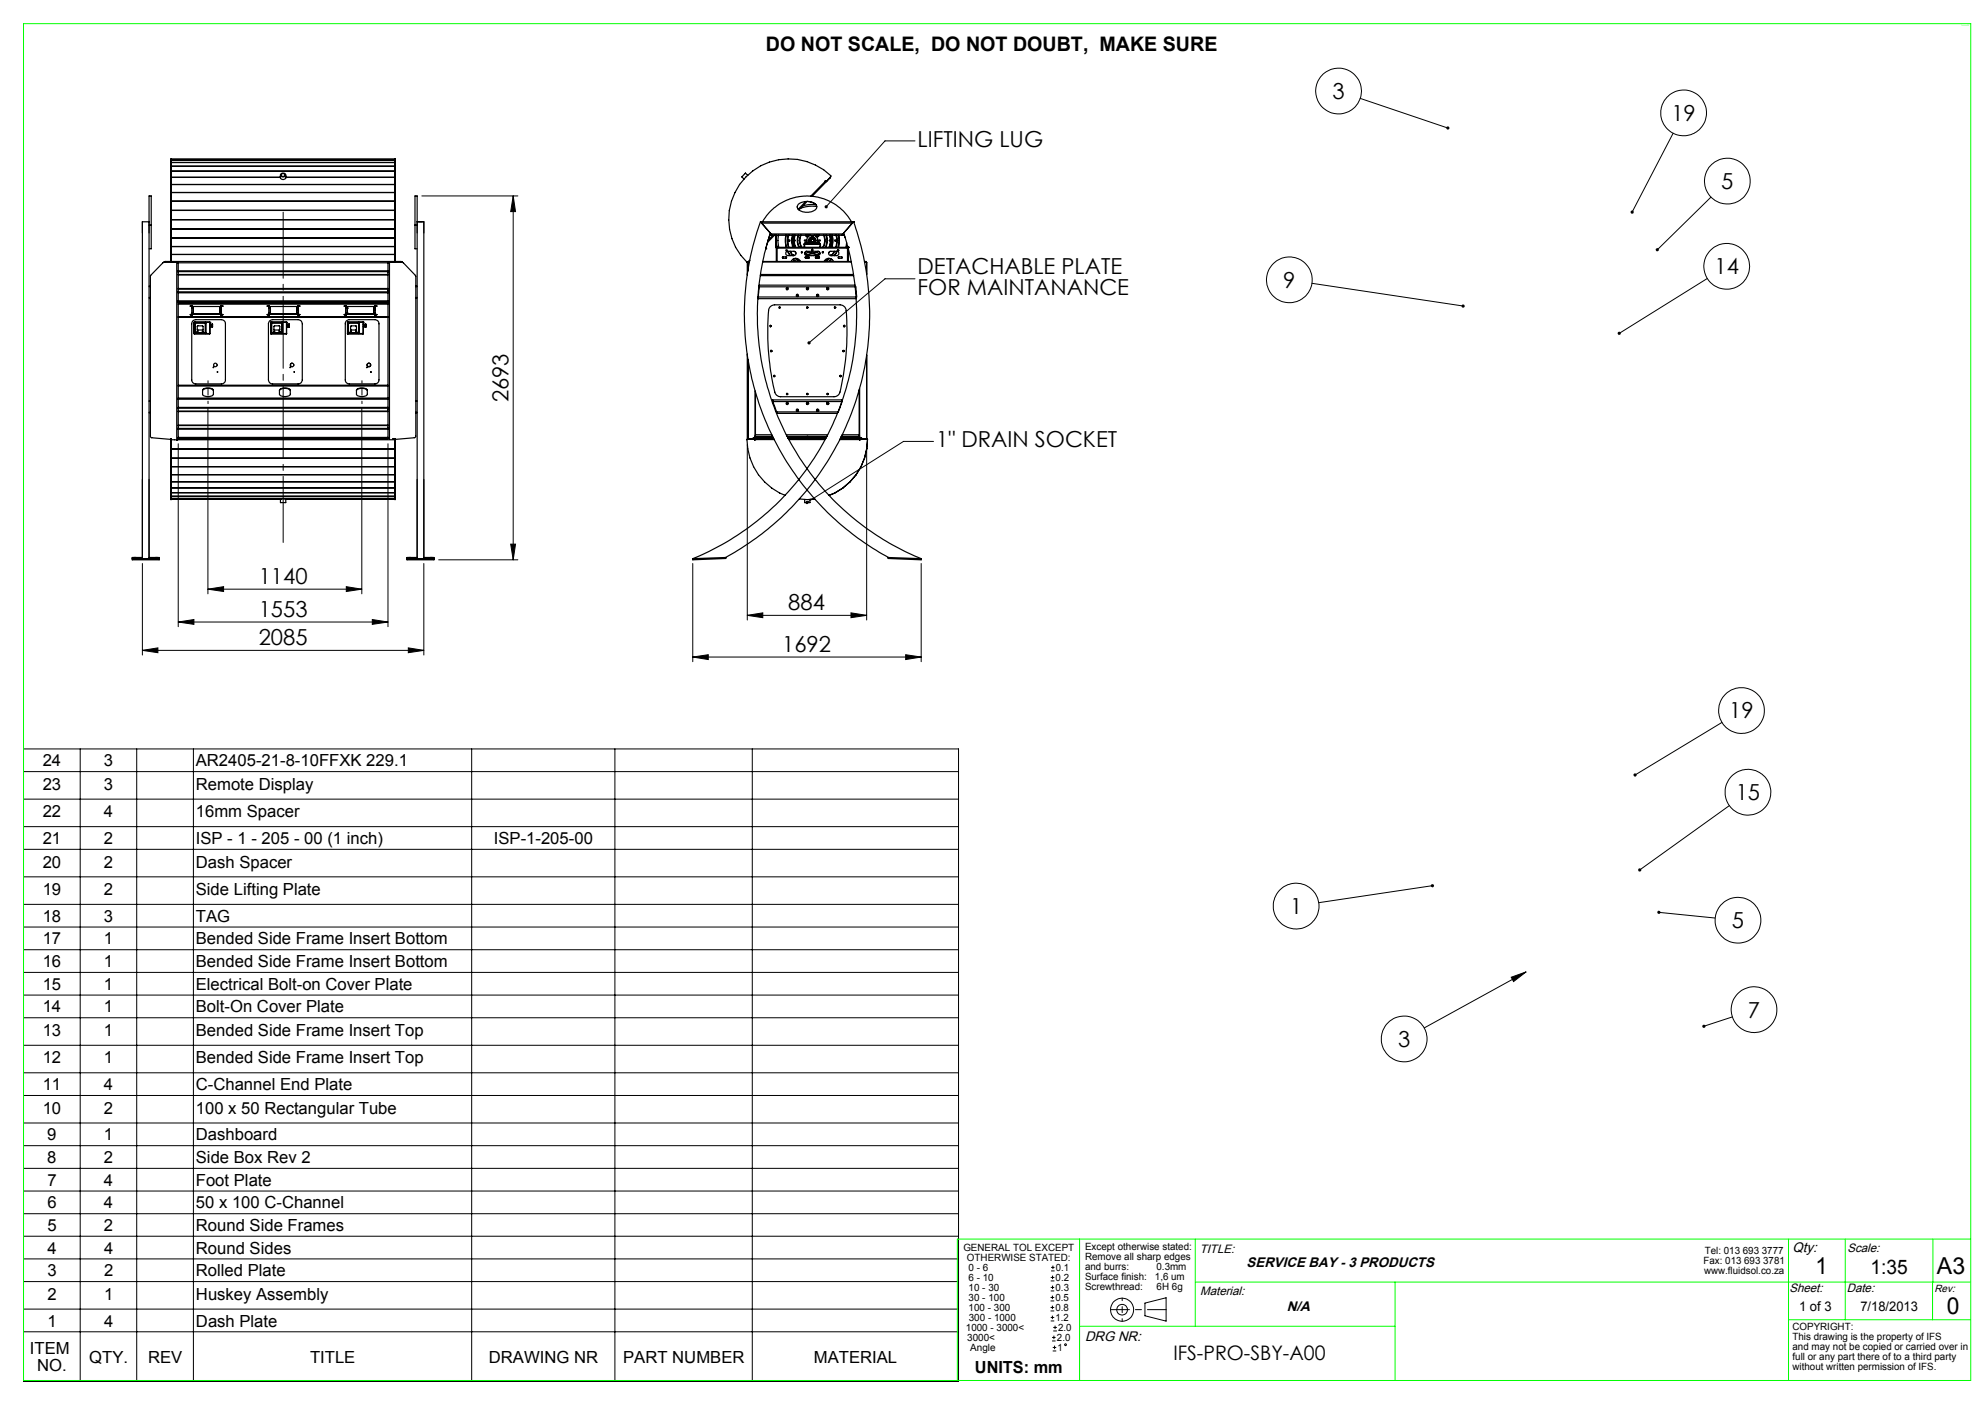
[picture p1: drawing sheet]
<svg xmlns="http://www.w3.org/2000/svg" width="420mm" height="297mm" viewBox="0 0 420 297" stroke-linecap="round" stroke-linejoin="round" font-family="sans-serif">
<g fill="none" stroke="#000" stroke-width=".21">
<path d="M193.6 29.8h-6.3l-12.5 13.9M287.8 20.8l18.6 6.3M354 28.2l-8.7 16.7M89.3 41.4h20.3M108.6 41.4l.5 3.4h-1zM108.6 41.4v77M193.6 59h-6.3l-16.1 13.5M277.6 59.9l32 4.8M361.2 58.9l-18.6 11.6M362 41.7l-11.3 11.1M37.7 93.9v38.7M44 86.4v39.2"/>
<path d="M76.6 86.4v39.2M82.1 93.9v38.7M158.1 94v37.2M183.4 94v37.2M197.5 93.4h-6.3l-20.5 12.9M30.1 119.2v19.4M89.7 119.2v19.4M92.8 118.4h16.8M108.1 115.1h1l-.5 3.3zM146.6 119.2v20.8M194.9 119.2v20.8M30.1 137.6l3.3-.5v1z"/>
<path d="M30.1 137.6h59.6M37.7 131.6l3.3-.5v1zM37.7 131.6h44.4M44 124.6l3.3-.5v1zM44 124.6h32.6M73.3 124.1l3.3 .5-3.3 .5zM78.8 131.1l3.3 .5-3.3 .5zM86.4 137.1l3.3 .5-3.3 .5zM146.6 139l3.3-.5v1zM146.6 139h48.3M158.1 130.2l3.3-.6v1.1zM158.1 130.2h25.3"/>
<path d="M180.1 129.6l3.3 .6-3.3 .5zM191.6 138.5l3.3 .5-3.3 .5zM5 158.4h197.8v133.8h-197.8zM17 158.4v133.8M28.9 158.4v133.8M40.9 158.4v133.8M99.8 158.4v133.8M130.1 158.4v133.8M159.2 158.4v133.8M364.3 152.8l-18.3 11.1M5 163.2h197.8M5 169h197.8"/>
<path d="M5 174.9h197.8M5 179.7h197.8M365.9 170.4l-19 13.6M5 185.5h197.8M5 191.3h197.8M5 196.1h197.8M303.1 187.4l-24.1 3.6M351 193l11.9 1.2M5 200.9h197.8M5 205.7h197.8M5 210.5h197.8M5 215.3h197.8"/>
<path d="M319.8 206.7l3.1-1.1-2.6 2zM322.9 205.6l-21.6 11.8M366.5 215.1l-6 2M5 221.1h197.8M5 226.9h197.8M5 231.7h197.8M5 237.6h197.8M5 242.4h197.8M5 247.2h197.8M5 252h197.8M5 256.7h197.8M5 261.5h197.8"/>
<path d="M5 266.3h197.8M5 271.1h197.8M5 276.9h197.8M222.3 275.2h.8M222.3 274.5h.8M222.3 277.3h.8M222.3 276.6h.8M222.3 271h.8M222.3 270.2h.8M222.3 273.1h.8M222.3 272.3h.8M222.3 279.4h.8"/>
<path d="M222.3 278.7h.8M222.4 268.8h.7M222.4 268.1h.7M222.7 274.1v.7M222.7 276.2v.7M222.7 278.3v.7M222.7 269.8v.8M222.7 272v.7M222.8 267.7v.8M242.3 275.7l4.4-1.2v5l-4.4-1.2zM5 281.7h197.8M222.6 283.7h.7"/>
<path d="M222.6 282.9h.7M222.7 285.8h.8M222.7 285h.8M222.8 281.5h.8M222.8 280.8h.8M223 282.5v.8M223.1 284.7v.7M223.2 280.4v.8"/>
<circle cx="283.2" cy="19.3" r="4.8"/>
<circle cx="356.2" cy="23.9" r="4.8"/>
<circle cx="365.5" cy="38.3" r="4.8"/>
<circle cx="272.8" cy="59.2" r="4.8"/>
<circle cx="365.4" cy="56.3" r="4.8"/>
<circle cx="368.5" cy="150.3" r="4.8"/>
<circle cx="369.8" cy="167.6" r="4.8"/>
<circle cx="274.2" cy="191.7" r="4.8"/>
<circle cx="367.7" cy="194.7" r="4.8"/>
<circle cx="297.1" cy="219.8" r="4.8"/>
<circle cx="371.1" cy="213.6" r="4.8"/>
<circle cx="237.4" cy="277" r="2.45"/>
<circle cx="237.4" cy="277" r="1.12"/>
<circle cx="225.5" cy="284.5" r=".18"/>
</g>
<path d="M59.9 114.8v-69.9" fill="none" stroke="#000" stroke-width=".21" stroke-dasharray="15.2 1.3 1.3 1.3" stroke-dashoffset="1.3"/>
<path d="M44 80.5v4.9M76.6 80.5v4.9M237.4 274.6v4.9" fill="none" stroke="#000" stroke-width=".21" stroke-dasharray="15.2 1.3 1.3 1.3" stroke-dashoffset="14.7"/>
<path d="M235 277h11.8" fill="none" stroke="#000" stroke-width=".21" stroke-dasharray="15.2 1.3 1.3 1.3" stroke-dashoffset="11.3"/>
<g fill="none" stroke="#000" stroke-width=".25">
<path d="M36.2 39h47.4M36.2 37.5h.1M36.2 36.2h47.4M36.2 35.1h.1M36.2 34.3h.1M36.2 33.8h.1M36.2 33.7h47.4M36.2 37.5h23.1M36.2 35.2h47.4M36.2 34.4h47.4M36.2 33.9h47.4M59.3 37.5a.6 .6 0 0 0 .6 .5 .6 .6 0 0 0 .6-.5"/>
<path d="M59.3 37.5h.1M59.3 37.4v.1M59.3 37v.7M59.5 36.8a.5 .5 0 0 1 .6-.2 .5 .5 0 0 1 .2 .7 .5 .5 0 0 1-.6 .1 .5 .5 0 0 1-.2-.6zM59.5 36.9a.39 .39 0 0 1 .5-.2 .39 .39 0 0 1 .1 .6 .42 .42 0 0 1-.4 0 .42 .42 0 0 1-.2-.4zM60.5 37.4v.1h23.1M60.5 37.4v.1M60.5 37.5h.1M60.5 37v.7M60.5 37.5h23.1M83.6 37.5h.1M83.6 35.1h.1"/>
<path d="M83.6 34.3h.1M83.6 33.8h.1M158.2 37.1l-.5-.5-.4 .5-.3 .3 .4 .5M174.6 38.3v.1M174.6 38.4l.1 .2-2.9 2.9M174.6 38.4h.3M174.6 38.4l-3 3.1M174.6 38.3h.3M174.6 38.3h.1M174.9 38.3l.9-1a12.7 12.7 0 0 0-18 .1 12.7 12.7 0 0 0 .2 18M174.9 38.3v.1M175.6 37.5l.1 .1"/>
<path d="M175.7 37.6l-.8 .8M175.7 37.4v.2M30.1 46.9v71.3v-16.8M30.1 46.9v2.4M30.1 46.9h1.4M31.5 46.9v71.3v-16.8M31.5 46.9v-5.5h.5v6.2M31.5 46.9v2.4M31.5 47.6h.5M32 47.6v5h-.5M34.7 55.5l-2.9 2.8v34.1l.3 .2 4.1 .4M34.7 55.5h2.7"/>
<path d="M34.7 55.4l.1 .1M34.7 55.4v.1M35 55.3l-.3 .1M35 55.3v.2M35 55.3h1.2M36.2 55.5h.1M36.2 55.5v-21.9v21.9M36.2 46.5h.1M36.2 44.6h47.4M36.2 48.5h.1M36.2 42.6h47.4M36.2 50.5h.1"/>
<path d="M36.2 40.7h47.4M36.2 52.3h.1M36.2 54h.1M36.2 55.4h.1M36.2 55.4h.8M36.2 55.3h48.6M36.2 46.5h47.4M36.2 48.4h47.4M36.2 44.5h47.4M36.2 50.3h47.4M36.2 42.5h47.4M36.2 52.1h47.4"/>
<path d="M36.2 53.8h47.4M37.4 55.4v.1M37.4 55.5l.3 .2M37.4 55.5h.1M37.4 55.5v37.6M37.5 55.5h.1M37.5 55.4l-.1 .1M37.5 55.4v.1M37.5 55.4h.2v.2M37.6 55.4l.1 .3M37.7 57.3v.2M37.7 55.6v1.7"/>
<path d="M37.7 57.5v4.2M37.7 55.6h44.4M37.7 57.3h44.4M37.7 57.5h44.4M37.7 58.1h44.4M37.7 58.2h44.4M82.1 55.7h.1M82.1 57.3v.2M82.1 55.6v1.7M82.1 57.5v4.2M82.2 55.4l-.1 .3M82.3 55.4v.1"/>
<path d="M82.3 55.4l.1 .1M82.3 55.5h.1M82.4 55.5h.1M82.4 55.5h-.1M82.4 55.5h2.7M82.4 55.5l-.3 .2M82.4 55.4v37.4M83.6 55.5h.1M83.6 55.4h-1.5v.2M83.6 46.5h.1M83.6 55.5v-21.9v21.9M83.6 48.5h.1"/>
<path d="M83.6 50.5h.1M83.6 52.3h.1M83.6 54h.1M83.6 55.4h.1M84.8 55.3l.3 .1M84.8 55.3v.2M85.1 55.4l-.1 .1M85.1 55.4v.1M85.1 55.5l2.9 2.9v33.9l-.3 .3-4.1 .4M87.8 47.6v5h.5M87.8 47.6h.5M88.3 46.9v-5.5h-.5v6.2"/>
<path d="M88.3 46.9v2.4M88.3 46.9h1.4M88.3 46.9v71.3v-16.8M89.7 46.9v2.4M89.7 46.9v71.3v-16.8M158 55.4v.1M158.1 55.5l.1 .1M158.1 55.5v2.7M158.2 55.5h.1M158.2 55.5v1.8M158.2 57.3v.1M158.2 57.3h.1"/>
<path d="M158.2 55.5l.1 .1M158.3 55.5h.1M158.3 55.5h.2M158.3 55.5v1.6M158.4 55.5h-.1M158.4 55.4v.1M158.4 55.3h.1M158.5 55.3l-.2 .1M158.5 55.3h.1M158.6 55.1l-.1 .2M158.6 55.1l-.3 .4h-.3M160.9 58.3h19.7"/>
<path d="M160.9 46.9l2.1 2.4a55.8 55.8 0 0 0 31.9 68.9M160.9 46.9a58.5 58.5 0 0 0 27.1 71M160.9 46.9h19.7M160.9 58.1h19.7M161.3 46.9a10.8 10.8 0 0 1 18.9 0M161.4 55.4h18.7M161.4 55.3h18.7M162 52.6h.1M163.1 49.5l.3 .3M163.1 49.5l-2-2.3h19.2l-1.9 2.3M163.1 49.5h15.3M163.5 49.8l-1 1"/>
<path d="M163.9 49.8l-1.5 1.5M164.1 51.3h.2l-.2 .1M164.1 52.2l.2 .1M164.1 52.2h.2M164.1 49.8v2.4M164.3 52.4l.1 .1M164.3 52.4h.1M164.3 52.2h.1M164.3 49.8v2.4M164.3 52.4v2.9M164.3 49.8v1.5l.1 1M164.3 52.3h5.8"/>
<path d="M164.3 51.9l.1 .6M164.4 52.3h.1M164.4 52.3v.2M164.4 52.5h.1M164.4 52.4v.1M164.4 52.4h.1M164.4 52.5v2.8M164.4 52.5h14.9M164.7 49.8l-.1 1.3 .1 1.2M165.6 54.4l.1 .2M165.6 54.3h.8v.2l-.1 .1h-.6l-.2-.1zM166.3 49.8l-.1 1.4 .1 1.1"/>
<path d="M166.3 53.3l.3-.1h1.4a.46 .46 0 0 1 .4 .4 .46 .46 0 0 1-.4 .5l-1.4-.1-.3-.2zM166.4 49.8l-.1 1.7 .1 .8M166.6 53.2l.5 .9M166.7 53.2l.6 .9M166.7 49.8l-.1 1.3 .2 1.2M166.8 49.8l-.1 1.5 .2 1M166.9 49.8h.1M167.1 53.2l.6 .9M167.3 53.2l.5 .8 .1-.1 .1 .1M167.4 55.3a1.09 1.09 0 0 1 1-.7 1.09 1.09 0 0 1 1 .7M167.6 49.8l-.1 1.1 .2 1.4M167.7 49.8l-.1 1.4 .3 1.1"/>
<path d="M167.7 54.9l.6 .4M167.9 54.8l.5 .5M168 49.8l-.1 1.4 .2 1.1M168.1 49.8l-.1 1.5 .3 1M168.2 53.2l.2 .3M168.2 54.7l.9 .6M168.2 49.8l-.1 1.2 .3 1.3M168.3 54.6l1 .7M168.9 49.8a3.2 3.2 0 0 0 .2 2.5M169 43.1h.1a2.88 2.88 0 0 1 3.7 .4 1.24 1.24 0 0 1-1.4 1.3 2.25 2.25 0 0 1-2.7-1zM169 49.8a3.2 3.2 0 0 0 .2 2.5M169.4 49.8a2.59 2.59 0 0 0 .2 2.5"/>
<path d="M169.5 49.8a2.61 2.61 0 0 0 .2 2.5M169.6 53.3v.2M169.9 43.5l1.2-.2h1.5a2.75 2.75 0 0 0-1.8-.7l-1.7 1.8M170.1 51.7h.2M170.1 52.3h.2M170.3 53.5a3.1 3.1 0 0 0 3.2 0M170.3 53.6l1.4 .5M170.3 52.3h3.2M170.3 51.7v.6M170.3 51.7h3.2M170.3 51.5h.6M170.4 54.4l.8-.1v.2l-.7 .1z"/>
<path d="M170.4 51.5h-.2l-.1 .8M170.4 54.5l.5 .1M170.4 51.5v.2M170.4 51.3h.1M170.4 51.3h.4M170.4 51.5h.1M170.4 54.4l.8 .2M170.4 51.3v.2M170.4 53.2h2.6a.46 .46 0 0 1 .5 .4 .46 .46 0 0 1-.5 .5h-2.3a.48 .48 0 0 1-.4-.4 .48 .48 0 0 1 .1-.5zM170.5 49.8a.32 .32 0 0 0 .3 .3 .32 .32 0 0 0 .3-.3M170.5 42.6l-1.6 1.7M170.5 51.3h.2"/>
<path d="M170.5 51.5h.2M170.5 53.2a2.68 2.68 0 0 0 2.8 0M170.5 51.3v.2M170.6 49.8l.1 .2h.2l.1-.2M170.6 49.8h.1M170.6 49.8l.1 .1 .3-.1M170.6 53.2a2.46 2.46 0 0 0 2.5 0M170.7 51.3h.1M170.7 51.5h.1M170.7 50.8v.2M170.7 51.3v.2M170.8 51.3h.1"/>
<path d="M170.8 51.5h.1M170.8 51.3v.2M170.8 51.4l.1 .1M171 49.8h.1M171.1 50.9a.78 .78 0 0 1 .8-.8 .78 .78 0 0 1 .7 .8M171.1 51.4l-.1 .1M171.1 51.4h.1M171.1 50.9v.5M171.1 50.9h.1M171.2 51.4l-.8 .1M171.2 50.9a.64 .64 0 0 1 .7-.7 .64 .64 0 0 1 .6 .7M171.2 50.9v.5"/>
<path d="M171.3 51.1l.2 .2h-.2M171.3 51.4l-.1 .2h-1M171.3 51.4v-.1l1.1 .1M171.3 51.4v-.5a.57 .57 0 0 1 .6-.6 .57 .57 0 0 1 .5 .6v.5M171.3 51.4l-.2 .2M171.4 51.5l.5 .2 .5-.2M171.4 51.5l-.2 .2M171.4 51.4h.1M171.5 49.8a1.13 1.13 0 0 0-.7 1.5M171.5 51.4l.2 .1 .5-.1M171.5 51.4l-.1 .1M171.7 50.1h.1"/>
<path d="M171.8 50v-.1l.1 .1M171.8 50v.1M171.8 50.1h.1M171.8 50.1h.2M171.8 50h.1M171.8 50.1h-.1M171.9 49.9h-.1M171.9 49.9h.1M171.9 50l.1 .1M171.9 50.1h.1M172 50.1h.1M172.2 50.8a.34 .34 0 0 0-.5-.2 .34 .34 0 0 0-.1 .4"/>
<path d="M172.2 51.4l.2 .1M172.2 51.4h.1M172.3 49.8a1.18 1.18 0 0 1 .7 1.5M172.4 51.5l.2 .2M172.4 51.1l-.1 .2h.1M172.4 51.4l.2 .2M172.5 54.4l.8-.1 .1 .2-.8 .1zM172.5 51.4l.9 .1M172.5 51.4h.1M172.5 50.9h.1M172.5 50.9v.5M172.6 51.6h.8"/>
<path d="M172.6 51.4l.2 .1M172.6 50.9v.5M172.6 49.8a.32 .32 0 0 0 .4 .3 .32 .32 0 0 0 .3-.3M172.8 49.8l.1 .2h.2l.1-.2M172.8 49.8h.1M172.8 49.8l.1 .1 .2-.1M172.8 51.5h.7M172.8 43.7l-1.5-.1-1.9 .5M172.9 51.3h.1M172.9 51.3h.4M172.9 51.5h.1M172.9 51.4v.1"/>
<path d="M172.9 51.3v.2M173 51.3h.2M173 51.5h.2M173 50.8v.2M173 51.3v.2M173.2 49.8h.1M173.2 51.3h.2M173.2 51.5h.2M173.2 51.3v.2M173.3 51.3h.1M173.3 51.5h.1M173.4 54.4l-.8 .2"/>
<path d="M173.4 51.3v.2M173.4 51.6h.1M173.4 51.5h.2v.2M173.4 51.6h.2M173.4 54.5l-.5 .1M173.4 51.5v.2M173.5 51.7l.1 .6M173.5 52.3h.1M173.5 53.6l-1.5 .5M173.5 51.7v.6M173.6 52.3h5.8M174.2 53.3l-.1 .2"/>
<path d="M174.2 49.8a2.61 2.61 0 0 1-.1 2.5M174.3 55.3a1.09 1.09 0 0 1 1-.7 1.09 1.09 0 0 1 1.1 .7M174.3 49.8a2.61 2.61 0 0 1-.1 2.5M174.8 49.8a3 3 0 0 1-.2 2.5M174.9 49.8a3.4 3.4 0 0 1-.2 2.5M175.4 54.6l-.9 .7M175.5 54.7l-.8 .6M175.5 49.8l.2 1.2-.3 1.3M175.6 53.2l-.3 .3M175.6 49.8l.2 1.1-.3 1.4M175.8 49.8l.1 1.1-.3 1.4M175.9 54.8l-.6 .5"/>
<path d="M176 49.8l.1 1.5-.2 1M176 54.9l-.5 .4M176.1 49.8l.1 1.4-.2 1.1M176.5 53.2l-.6 .9v-.2l-.1 .2M176.6 53.2l-.5 .9M176.7 49.8h.2M176.9 49.8l.1 1.5-.2 1M177 53.2l-.5 .9M177 49.8l.1 1.5-.2 1M177.1 53.2h-1.3a.46 .46 0 0 0-.5 .4 .46 .46 0 0 0 .5 .5M177.1 53.2a.46 .46 0 0 1 .4 .4 .46 .46 0 0 1-.4 .5h-1.3M177.1 53.2l-.5 .9"/>
<path d="M177.2 52.9h.1M177.3 54.4l.9-.1v.2l-.1 .1h-.7zM177.4 49.8l.1 1.3-.2 1.2M177.5 49.8l.1 1.7-.2 .8M178.2 54.4l-.1 .2M178.4 49.5l-.3 .3M178.8 50.3l-.2-.5h-15.8l-.8 2.8M179.1 51.3l-.1 1M179.3 52.5h.1M179.3 52l.2 .6M179.3 52.5v2.8M179.4 52.4l-.1 .1"/>
<path d="M179.4 52.3h.1M179.4 52.3l-.1 .2M179.4 52.5h.1M179.4 52.4v.1M179.4 52.4h.1M179.4 52.2h.1M179.4 52.2v.1M179.4 52.3v.1M179.4 52.3v.2M179.5 52.6h.1M179.5 52.7v2.6M180.6 46.9h.1"/>
<path d="M180.6 46.9a58.5 58.5 0 0 1-27.1 71M180.6 46.9l-2.1 2.4a55.7 55.7 0 0 1-31.9 68.9M182.9 55.3h.4M183 55.5h.4M183.3 55.3h.1M183.3 55.3v.2M183.4 55.5h.1M183.4 55.5v2.6M31.5 63.1h.3M31.5 60.5h.3M31.5 62.9h.3M31.5 60.6h.3"/>
<path d="M37.7 63.9v20.6M37.7 63.6v.3M37.7 61.7v.2M37.7 61.9v1.7M37.7 63.6h44.4M37.7 63.9h44.4M37.7 61.9h44.4M37.7 61.7h44.4M37.7 61.2h44.4M37.7 61h44.4M37.7 64.3h44.4M37.7 64.1h44.4"/>
<path d="M37.7 67h44.4M37.7 67.1h44.4M40.2 66.6h.3zM40.3 66.5h.1zM40.3 64.7h.1zM40.3 64.7l.2 .1h-.2zM40.6 66.7h.1zM40.6 64.6l.1 .1zM40.6 65.2h.3v1.2M40.8 67.9l.5-.3h5.7l.6 .5 .1 12.4-.5 .6-5.9 .1-.4-.2-.3-.4v-12.2zM40.9 65.2v1M40.9 66.2h-.3l.4 .2"/>
<path d="M40.9 64.8l-.3 .1M41 66.5l-.4-.2v-1.3l.1-.1 5.8-.1 .3 .2v1.4l-.4 .1M41 66.5h5.4M41 66.4v.1M41 66.4h5.4M41.1 68.2h.1M41.1 70.6h3.3M41.1 68.2v2.4M41.1 68.2h3.3M41.1 70.6h.1M41.3 68.2l-.2 .1v2.2l.2 .1M41.3 70.5l-.1-.1v-2.1h2.2l.1 2.1-.1 .1"/>
<path d="M41.3 70.4v-2.1h2.1v2.1M41.3 70.4h2.1M41.8 70.1h.1M41.8 69h1.1l.1 .7-1.2 .1zM42.9 70.1h.1M43.4 68.2l.2 .1v2.2l-.2 .1M44.4 70.6h.1M44.4 68.2h.1M44.4 68.2v2.4M44.4 69.1h.2M44.4 68.6h.2M44.6 68.9h.3"/>
<path d="M44.9 68.6v.6M44.9 68.6h-.3v.6h.3M46.4 66.4v.1M46.5 66.2h.3l-.4 .2M46.5 64.8l.3 .1M46.5 65.2v1M46.7 65.5h.1M46.7 64.6l.1 .1zM46.7 66.7h.1zM46.8 65.5h.1M46.8 65.5h-.1M46.8 65.4h-.1l.1 .1"/>
<path d="M46.8 65.2h-.3v1.2M47 64.7l.2 .1zM47 66.5l.2 .1zM47 64.7h.1M47 66.5h.1M56.5 64.7l.3 .1zM56.6 66.5h.1zM56.6 64.7h.1zM56.6 66.5l.2 .1zM56.9 64.6l.1 .1zM56.9 66.7h.1zM56.9 65.2h.3v1.2"/>
<path d="M57 67.9l.6-.3h5.6l.5 .3 .2 .2 .1 12.3-.2 .4-.3 .3-5.9 .1-.7-.4-.1-.4v-12zM57.2 65.2v1M57.2 66.2h-.3l.4 .2M57.2 64.8l-.3 .1M57.3 68.2h.1M57.3 66.5l-.4-.1v-1.4l.3-.2 5.8 .1 .1 .1v1.3l-.4 .2M57.3 70.6h3.3M57.3 68.2h3.3M57.3 66.4v.1M57.3 68.2v2.4M57.3 66.5h5.4M57.3 66.4h5.4"/>
<path d="M57.3 70.6h.1M57.4 70.4l.1 .2M57.5 68.2l-.1 .1M57.6 70.5l-.2-.1 .1-2.1h2.2v2.1l-.1 .1M57.6 70.4l-.1-2 2.2-.1-.1 2.1M57.6 70.4h2M58 70.1h.1M58 69h1.2v.7l-1.2 .1zM59.2 70.1h.1M59.7 68.2l.1 .1v2.2l-.1 .1M60.6 70.6h.1M60.6 68.2h.1"/>
<path d="M60.6 68.2v2.4M60.6 69.1h.2M60.6 68.6h.2M60.8 68.9h.3M61.1 68.6v.6M61.2 68.6v.6M61.2 68.6h-.4v.6h.4M61.8 76.8a.37 .37 0 0 0-.4 .4 .37 .37 0 0 0 .4 .4M62.7 66.4v.1M62.8 66.2h.1M62.8 65.2h.1M62.8 64.9h.1"/>
<path d="M62.8 66.2h.3l-.4 .2M62.8 64.8v.1M62.8 65.2v1.2M62.8 65.2h.3M62.8 64.9h.2M63 65.5h.1M63 66.7h.1zM63 64.6h.1zM63.1 65.5h.1M63.1 65.5h-.1M63.1 65.4h-.1l.1 .1M63.3 64.7l.2 .1z"/>
<path d="M63.3 66.5l.2 .1zM63.3 66.5h.1zM63.3 64.7h.1M72.8 66.5l.3 .1zM72.8 64.7l.3 .1zM72.8 64.7h.2M72.8 66.5h.2zM73.1 64.6l.2 .1zM73.1 66.7h.2zM73.1 65.2h.4M73.2 67.9l.6-.3h5.6l.4 .2 .3 .3 .1 12.3-.2 .5-.4 .3h-5.8l-.6-.4-.1-12.5zM73.2 64.9h.3"/>
<path d="M73.5 64.9h.1M73.5 66.2h.1M73.5 65.2h.1M73.5 66.2h-.4l.5 .2M73.5 64.8v.1M73.5 65.2v1.2M73.5 68.2h.1M73.5 70.6h3.4M73.5 68.2h3.4M73.5 68.2v2.4M73.6 70.6h-.1M73.6 66.5l-.5-.2v-1.3l.2-.1 5.8-.1 .3 .2v1.4l-.4 .1"/>
<path d="M73.6 68.2h3.2M73.6 70.6h3.2M73.6 66.4v.1M73.6 68.2v2.4M73.6 66.5h5.4M73.6 66.4h5.4M73.6 70.4l.1 .2M73.7 68.2l-.1 .1M73.8 70.5l-.1-.1v-2.1h2.2l.1 2.1-.2 .1M73.8 70.4l-.1-2 2.2-.1-.1 2.1M73.8 70.4h2M74.2 70.1h.1"/>
<path d="M74.2 69l1.2-.1v.8l-1.2 .1zM75.4 70.1h.1M75.9 68.2l.1 .1v2.2l-.1 .1M76.8 70.6h.1M76.8 68.2h.1M76.8 68.2v2.4M76.9 68.2h.1M76.9 69.1h.1M76.9 68.6h.1M77 68.9h.4M77.4 68.6v.6M77.4 68.6h-.4v.6h.4"/>
<path d="M79 66.4v.1M79.1 66.2h.3l-.4 .2M79.1 64.8l.2 .1M79.3 65.5h.1M79.3 66.7h.1zM79.3 64.6l.1 .1zM79.4 65.4h-.1l.1 .1M79.4 65.2h-.3v1.2M79.5 64.7l.3 .1zM79.6 64.7h.1M79.6 66.5h.1M79.6 66.5l.2 .1z"/>
<path d="M82.1 63.6v.3M82.1 61.7v.2M82.1 61.9v1.7M82.1 63.9v20.3M88 63.1h.3M88 60.5h.3M88 62.9h.3M88 60.6h.3M158.1 74.9v18M158.3 76.1v16.7h.2M160.4 62.8v.4M160.4 63.2h20.8"/>
<path d="M160.4 63v.2M160.7 60.7h20.4l.2 2.1h-20.9M160.7 60.7l-.3 2.1M162.9 64.9l.9-.4h14a1.34 1.34 0 0 1 1.2 1.2 52.3 52.3 0 0 1-1.4 17.7l-.5 .3-.5 .2h-11.5h-.4l-.5-.5a44.6 44.6 0 0 1-1.7-13.9l.1-4zM163 68.8l.1 .2M163.1 74.2l.2 .1M163.1 74.2v.2M163.1 69l-.1 .1M163.3 74.3v.1M163.9 79.4l-.2 .1 .1 .2M164.9 64.9v.3M166.4 60.9l.2 .1-.2 .3"/>
<path d="M168.6 62.3l.1 .2-.1 .2M170.7 64.9v.3M170.7 60.9l.2 .1-.2 .3M172.9 62.3l.1 .1-.1 .3M175 60.9l.2 .1-.2 .3M176.6 64.9v.3M177.7 79.4v.3M177.8 79.4l.1 .1-.1 .2M178.4 74.2v.2M178.6 68.9v.2M178.7 68.8l-.2 .1 .1 .2M180.9 60.3h-20.2v.4"/>
<path d="M183.4 75.1v17.7M31.5 84.8h.3M31.5 87.3h.3M31.5 84.9h.3M31.5 87.2h.3M36.2 93l1.2 .1M36.2 93h.1M36.2 93v12.7v-12.7M36.2 94.9h47.4M36.2 96.9h.1M36.2 98.7h47.4M36.2 92.8v.2"/>
<path d="M36.2 92.8h.1M36.2 95h47.4M36.2 96.9h47.4M37.4 93.1h.1M37.5 93h46.1M37.7 92.9l-.3 .2M37.7 92.5v.3M37.7 90.6v.2M37.7 86.2v.2M37.7 84.5v1.7M37.7 86.4v4.2M37.7 90.8v1.7"/>
<path d="M37.7 92.5h44.4M37.7 90.8h44.4M37.7 90.6h44.4M37.7 86.2h44.4M37.7 86.4h44.4M37.7 84.5h44.4M37.7 84.2h44.4M37.7 87h44.4M37.7 90h44.4M37.7 89.9h44.4M37.7 87.1h44.4M37.7 81.7h44.4"/>
<path d="M37.7 81.5h44.4M42.9 82.6a1.66 1.66 0 0 1 2.3 0M42.9 82.4a1.8 1.8 0 0 1 2.3 .1v.9a1.66 1.66 0 0 1-2.3 .1zM59.1 82.6a1.66 1.66 0 0 1 2.3 0M59.2 82.4l.8-.3a1.26 1.26 0 0 1 1.4 .4v.9a1.59 1.59 0 0 1-2 .3l-.3-.3zM75.4 82.6a1.66 1.66 0 0 1 2.3 0M75.5 82.4a1.8 1.8 0 0 1 2.2 .1v.9a1.58 1.58 0 0 1-2.3 0zM82.1 92.5v.3h-44.4M82.1 90.6v.2M82.1 86.2v.2M82.1 84.2v.3M82.1 84.5v1.7"/>
<path d="M82.1 86.4v4.2M82.1 90.8v1.7M83 92.8h.6M83.6 92.8v.2M83.6 93h.1M83.6 96.9h.1M83.6 93v12.7v-12.7M88 84.8h.3M88 87.3h.3M88 84.9h.3M88 87.2h.3M158.2 92.5l.1 .2"/>
<path d="M158.2 86.2l.1 .2M158.2 92.5h.1M158.2 90.8h.1M158.2 86.2h.1M158.2 84.5h.1M158.2 84.5v1.7M158.2 90.8v1.7M158.3 90.6l-.1 .2M158.3 84.3l-.1 .2M158.5 92.8h.1M158.6 92.8l-.5 .2a12.6 12.6 0 0 0 8 11.8M159 92.8h.5"/>
<path d="M159.2 92.8h4.5M159.3 92.7h.2h-.1M159.3 92.7h4.4M159.4 92.8h.1M159.5 92.8l.2 .2M159.5 92.8l.2 .1M159.7 93h.1M159.7 93h4.1M159.7 92.8v.2M159.8 92.2v.4M159.8 92.2h.1M159.8 82.7v9.5"/>
<path d="M159.8 92.6l-1.2 .4M159.8 92.6h3.8M159.8 83v9.2M159.8 92h3.5M159.8 92.3h3.7M161.7 92.4h1.1M163.5 84.6v.3M163.5 84.6h14.7M163.5 92.4l-3.7 .1M163.5 84.9h14.7l-.8 2.2h-13.1M163.5 84.9l.8 2.2M164.3 87.1l.2 .4h12.7"/>
<path d="M166.4 92h8.7M166.4 83.2v.3M166.4 85.2l.2 .1-.2 .2M166.5 92.3h8.4M166.6 92.4h8.3M166.7 92.6h8.1M166.8 92.7h7.9M166.8 92.8h7.9M166.9 93h7.7M167.1 92.4h-.5M168.6 86.6l.1 .2-.1 .2M170.3 92.4h1.1"/>
<path d="M170.7 92.7h.3zM170.7 92.3l.3 .1zM170.7 83.2v.3M170.7 85.2l.2 .1-.2 .2M172.9 86.6l.1 .1-.1 .3M174.6 92.4h.3M175 83.2v.3M175 85.2l.2 .1-.2 .2M177.7 93h4.2M177.8 92.8h4.6M177.8 92.7h4.5M177.9 92.6h4"/>
<path d="M178 92.3l3.8 .2M178 92.3h3.8M178.2 92h3.6M178.2 84.6v.1M178.7 92.4h1.4M181.8 92.2l.1 .4M181.8 92.2h.1M181.8 82.5v9.7M181.9 92.9v-.1v.2M181.9 93h.1M181.9 92.2l.1 .4M181.9 92.6h.1"/>
<path d="M181.9 82.2v10M181.9 92.6l1.1 .4M182 92.6l1.1 .4M182.1 92.8l-.2 .2M182.1 92.8h.5M182.1 92.8h.1M182.1 92.7h.3zM182.2 98.7l-1 1.7-1.4 1.5M182.2 98.7l-1.1 1.7M183 96.9l-.8 1.8M183.1 92.8h.3M183.1 92.8h.1"/>
<path d="M183.2 92.8h.1M183.4 92.8l.2 .2M183.6 93a12.4 12.4 0 0 1-1.4 5.7M28 118.2h5.7M28.3 117.9l.5 .1zM28.3 118.2h.5zM30.1 117.9h-2.1v.5h5.7v-.5h-2.2M32.9 118.2h.4zM32.9 117.9l.4 .1zM36.2 100.4h47.4M36.2 101.9h47.4M36.2 103.3h.1"/>
<path d="M36.2 104.3h.1M36.2 105.1h.1M36.2 105.5h.1M36.2 105.6h23.1M36.2 103.2h47.4M36.2 104.2h47.4M36.2 105h47.4M36.2 105.4h47.4M59.3 105.6v.7h1.2v-.7M59.3 105.6h1.2M59.3 105.6h.1M60.5 105.6h.1"/>
<path d="M60.5 105.6h23.1M83.6 103.3h.1M83.6 104.3h.1M83.6 105.1h.1M83.6 105.5h.1M86.1 118.2h5.7M86.4 118l.5-.1zM86.4 118.2h.5zM88.3 117.9h-2.2v.5h5.7v-.5h-2.1M91 118.2h.5zM91 117.9l.5 .1zM146.6 118.2l7-.3v.2l-7 .3z"/>
<path d="M169.1 105.5l1.7 .2 1.6-.2M172.4 105.6l-1 .1v.6h-1.1v-.6M179.8 101.9l-1.5 1.4-1.7 1-1.2 .5M187.9 117.9l7 .3v.2l-7-.3z"/>
<circle cx="166.4" cy="53" r=".14"/>
<circle cx="167" cy="50.9" r=".14"/>
<circle cx="168.2" cy="50.9" r=".08"/>
<circle cx="169.7" cy="53.4" r=".12"/>
<circle cx="170.3" cy="50.9" r=".14"/>
<circle cx="171.9" cy="50.9" r=".38"/>
<circle cx="171.9" cy="52.9" r=".15"/>
<circle cx="171.9" cy="50.9" r=".33"/>
<circle cx="171.9" cy="50.9" r=".45"/>
<circle cx="173.4" cy="50.9" r=".14"/>
<circle cx="174.1" cy="53.4" r=".12"/>
<circle cx="175.6" cy="50.9" r=".1"/>
<circle cx="176.7" cy="50.9" r=".14"/>
<circle cx="177.3" cy="53" r=".14"/>
<circle cx="41.8" cy="70.1" r=".13"/>
<circle cx="42.9" cy="70.2" r=".14"/>
<circle cx="45.1" cy="77.7" r=".06"/>
<circle cx="45.6" cy="77.2" r=".37"/>
<circle cx="46" cy="78.7" r=".07"/>
<circle cx="58" cy="70.1" r=".13"/>
<circle cx="59.2" cy="70.2" r=".14"/>
<circle cx="61.4" cy="77.7" r=".07"/>
<circle cx="61.8" cy="77.2" r=".37"/>
<circle cx="62.2" cy="78.7" r=".07"/>
<circle cx="74.2" cy="70.1" r=".13"/>
<circle cx="75.4" cy="70.2" r=".14"/>
<circle cx="77.6" cy="77.7" r=".07"/>
<circle cx="78.1" cy="77.2" r=".37"/>
<circle cx="78.5" cy="78.7" r=".06"/>
<circle cx="163" cy="69" r=".14"/>
<circle cx="163.1" cy="74.3" r=".15"/>
<circle cx="163.8" cy="79.5" r=".15"/>
<circle cx="165" cy="65.1" r=".15"/>
<circle cx="166.6" cy="61" r=".23"/>
<circle cx="168.7" cy="62.5" r=".23"/>
<circle cx="170.8" cy="65.1" r=".15"/>
<circle cx="170.9" cy="61.1" r=".24"/>
<circle cx="173" cy="62.5" r=".24"/>
<circle cx="175.1" cy="61" r=".23"/>
<circle cx="176.7" cy="65.1" r=".15"/>
<circle cx="177.8" cy="79.5" r=".15"/>
<circle cx="178.5" cy="74.3" r=".16"/>
<circle cx="178.6" cy="69" r=".15"/>
<circle cx="166.5" cy="83.3" r=".14"/>
<circle cx="166.6" cy="85.4" r=".23"/>
<circle cx="168.7" cy="86.8" r=".24"/>
<circle cx="170.8" cy="83.3" r=".15"/>
<circle cx="170.9" cy="85.4" r=".23"/>
<circle cx="173" cy="86.8" r=".24"/>
<circle cx="175.1" cy="83.3" r=".14"/>
<circle cx="175.1" cy="85.4" r=".23"/>
</g>
<path d="M5 5h412v287h-412zM228.4 262.1v29.9M252.9 262.1v18.5M252.9 271.2h164.1M295.2 271.2v20.8M378.4 262.1v29.9M378.4 279.2h38.6M390.4 262.1v17.1M408.9 271.2v8M409 262.1v9.1M417 262.1h-214.4v29.9M228.4 280.6h66.8" fill="none" stroke="#0f0" stroke-width=".21"/>
<g fill="#000">
<path d="M170.9 72.4v.3l.3-.2-.3 .2a.34 .34 0 0 0 .5 .1 .34 .34 0 0 0 0-.6 .34 .34 0 0 0-.5 .2zM170.5 106v.5l.2-.2-.2 .2a.34 .34 0 0 0 .4 .1 .34 .34 0 0 0 .1-.5 .34 .34 0 0 0-.5-.1zM174.6 43.5v.5l.2-.3-.2 .3a.34 .34 0 0 0 .5 0 .34 .34 0 0 0-.1-.5 .34 .34 0 0 0-.4 0z"/>
<path d="M342.3 70.3v.4l.3-.2-.3 .2a.33 .33 0 0 0 .5 0 .33 .33 0 0 0 0-.4 .33 .33 0 0 0-.5 0zM350.4 52.6l-.1 .2 .1 .3 .3-.3-.3 .3a.33 .33 0 0 0 .5 0 .33 .33 0 0 0 0-.5 .33 .33 0 0 0-.5 0zM306.1 26.8l-.1 .1a.35 .35 0 0 0 .2 .5 .35 .35 0 0 0 .5-.2l-.3-.1 .3 .1v-.1a.32 .32 0 0 0-.2-.3 .32 .32 0 0 0-.4 0zM309.4 64.4a.34 .34 0 0 0 0 .6 .34 .34 0 0 0 .5-.2l-.3-.1 .3 .1a.35 .35 0 0 0-.1-.3 .35 .35 0 0 0-.4-.1zM345.1 44.6l-.1 .4 .2 .2 .1-.3-.1 .3a.35 .35 0 0 0 .5-.4 .35 .35 0 0 0-.6-.2zM346.7 183.8v.4l.2-.2-.2 .2a.34 .34 0 0 0 .5 .1 .34 .34 0 0 0 0-.5 .34 .34 0 0 0-.5 0zM350.8 192.7l-.1 .3h.3h-.3a.34 .34 0 0 0 .4 .3 .34 .34 0 0 0 .2-.4 .34 .34 0 0 0-.5-.2zM345.8 163.7l-.2 .2 .1 .2 .3-.2-.3 .2a.34 .34 0 0 0 .5 .1 .34 .34 0 0 0 0-.5 .34 .34 0 0 0-.4 0zM360.3 216.9l-.1 .3 .3-.1-.3 .1a.35 .35 0 0 0 .5 .2 .35 .35 0 0 0 .1-.5 .35 .35 0 0 0-.5 0zM319.8 206.7l3.1-1.1-2.6 2zM302.9 187.1a.34 .34 0 0 0 0 .6 .34 .34 0 0 0 .5-.4l-.3 .1 .3-.1a.34 .34 0 0 0-.5-.2z"/>
<path d="M108.1 115.1h1l-.5 3.3zM108.6 41.4l.5 3.4h-1z"/>
<path d="M37.7 131.6l3.3-.5v1zM78.8 131.1l3.3 .5-3.3 .5z"/>
<path d="M73.3 124.1l3.3 .5-3.3 .5zM44 124.6l3.3-.5v1z"/>
<path d="M86.4 137.1l3.3 .5-3.3 .5zM30.1 137.6l3.3-.5v1z"/>
<path d="M191.6 138.5l3.3 .5-3.3 .5zM146.6 139l3.3-.5v1zM180.1 129.6l3.3 .6-3.3 .5zM158.1 130.2l3.3-.6v1.1z"/>
</g>
<g font-size="4.9">
<text x="384.1" y="269.4">1</text>
<text x="409.8" y="269.4">A3</text>
<text x="411.9" y="277.9">0</text>
</g>
<g font-size="4.7">
<text x="281.9" y="20.9">3</text>
<text x="353.7" y="25.6">19</text>
<text x="194.1" y="31">LIFTING LUG</text>
<text x="364.2" y="40">5</text>
<text x="194.1" y="57.9">DETACHABLE PLATE</text>
<text x="362.8" y="58">14</text>
<text x="194.1" y="62.5">FOR MAINTANANCE</text>
<text x="271.5" y="60.9">9</text>
<text x="107.6" y="85.1" transform="rotate(-90 107.6 85.1)">2693</text>
<text x="198.1" y="94.6">1&quot; DRAIN SOCKET</text>
<text x="54.7" y="123.6">1140</text>
<text x="54.7" y="130.5">1553</text>
<text x="166.8" y="129.1">884</text>
<text x="54.7" y="136.5">2085</text>
<text x="165.5" y="138">1692</text>
<text x="365.9" y="152">19</text>
<text x="367.3" y="169.3">15</text>
<text x="273" y="193.4">1</text>
<text x="366.4" y="196.3">5</text>
<text x="369.8" y="215.3">7</text>
<text x="295.8" y="221.5">3</text>
</g>
<g font-size="4.2">
<text x="162.1" y="10.8">DO NOT SCALE, DO NOT DOUBT, MAKE SURE</text>
<text x="395.8" y="269.4">1:35</text>
<text x="248.3" y="287.6">IFS-PRO-SBY-A00</text>
</g>
<g font-size="3.5">
<text x="9" y="162.1">24</text>
<text x="9" y="167.1">23</text>
<text x="22" y="162.1">3</text>
<text x="22" y="167.1">3</text>
<text x="41.4" y="162.1">AR2405-21-8-10FFXK 229.1</text>
<text x="41.4" y="167.1">Remote Display</text>
<text x="9" y="172.9">22</text>
<text x="22" y="172.9">4</text>
<text x="41.4" y="172.9">16mm Spacer</text>
<text x="9" y="178.6">21</text>
<text x="22" y="178.6">2</text>
<text x="41.4" y="178.6">ISP - 1 - 205 - 00 (1 inch)</text>
<text x="104.5" y="178.6">ISP-1-205-00</text>
<text x="9" y="183.5">20</text>
<text x="22" y="183.5">2</text>
<text x="41.4" y="183.5">Dash Spacer</text>
<text x="9" y="189.4">19</text>
<text x="22" y="189.4">2</text>
<text x="41.4" y="189.4">Side Lifting Plate</text>
<text x="9" y="195">18</text>
<text x="22" y="195">3</text>
<text x="41.4" y="195">TAG</text>
<text x="9" y="199.8">17</text>
<text x="22" y="199.8">1</text>
<text x="41.4" y="199.8">Bended Side Frame Insert Bottom</text>
<text x="9" y="204.6">16</text>
<text x="9" y="209.4">15</text>
<text x="22" y="204.6">1</text>
<text x="22" y="209.4">1</text>
<text x="41.4" y="204.6">Bended Side Frame Insert Bottom</text>
<text x="41.4" y="209.4">Electrical Bolt-on Cover Plate</text>
<text x="9" y="214.2">14</text>
<text x="22" y="214.2">1</text>
<text x="41.4" y="214.2">Bolt-On Cover Plate</text>
<text x="9" y="219.1">13</text>
<text x="22" y="219.1">1</text>
<text x="41.4" y="219.1">Bended Side Frame Insert Top</text>
<text x="9" y="225">12</text>
<text x="22" y="225">1</text>
<text x="41.4" y="225">Bended Side Frame Insert Top</text>
<text x="9" y="230.6">11</text>
<text x="22" y="230.6">4</text>
<text x="41.4" y="230.6">C-Channel End Plate</text>
<text x="9" y="235.6">10</text>
<text x="22" y="235.6">2</text>
<text x="41.4" y="235.6">100 x 50 Rectangular Tube</text>
<text x="10" y="241.2">9</text>
<text x="22" y="241.2">1</text>
<text x="41.4" y="241.2">Dashboard</text>
<text x="10" y="246">8</text>
<text x="10" y="250.8">7</text>
<text x="22" y="246">2</text>
<text x="22" y="250.8">4</text>
<text x="41.4" y="246">Side Box Rev 2</text>
<text x="41.4" y="250.8">Foot Plate</text>
<text x="10" y="255.6">6</text>
<text x="22" y="255.6">4</text>
<text x="41.4" y="255.6">50 x 100 C-Channel</text>
<text x="10" y="260.4">5</text>
<text x="22" y="260.4">2</text>
<text x="41.5" y="260.4">Round Side Frames</text>
<text x="10" y="265.2">4</text>
<text x="10" y="270">3</text>
<text x="22" y="265.2">4</text>
<text x="22" y="270">2</text>
<text x="41.5" y="265.2">Round Sides</text>
<text x="41.5" y="270">Rolled Plate</text>
<text x="10" y="275">2</text>
<text x="22" y="275">1</text>
<text x="41.5" y="275">Huskey Assembly</text>
<text x="10" y="280.6">1</text>
<text x="22" y="280.6">4</text>
<text x="41.5" y="280.6">Dash Plate</text>
<text x="6.3" y="286.5">ITEM</text>
<text x="7.9" y="290">NO.</text>
<text x="18.9" y="288.3">QTY.</text>
<text x="31.3" y="288.3">REV</text>
<text x="65.6" y="288.3">TITLE</text>
<text x="103.4" y="288.3">DRAWING NR</text>
<text x="131.9" y="288.3">PART NUMBER</text>
<text x="172.2" y="288.3">MATERIAL</text>
<text x="206.3" y="290.4">UNITS: mm</text>
</g>
<g font-size="2.9">
<text x="263.8" y="268">SERVICE BAY - 3 PRODUCTS</text>
<text x="379.3" y="264.8">Qty:</text>
<text x="272.3" y="277.2">N/A</text>
<text x="229.6" y="283.6">DRG NR:</text>
</g>
<g font-size="2.8">
<text x="380.7" y="277.4">1 of 3</text>
<text x="393.6" y="277.4">7/18/2013</text>
</g>
<g font-size="2.6">
<text x="253.8" y="265.1">TITLE:</text>
<text x="390.9" y="264.8">Scale:</text>
<text x="253.9" y="273.9">Material:</text>
<text x="378.6" y="273.3">Sheet:</text>
<text x="390.8" y="273.3">Date:</text>
</g>
<text font-size="2.2" x="409.3" y="273.3">Rev:</text>
<g font-size="2.1">
<text x="203.8" y="264.6">GENERAL TOL EXCEPT</text>
<text x="204.6" y="266.7">OTHERWISE STATED:</text>
<text x="204.9" y="268.8">0 - 6</text>
<text x="223.4" y="268.8">0.1</text>
<text x="229.6" y="264.4">Except otherwise stated:</text>
<text x="229.6" y="266.5">Remove all sharp edges</text>
<text x="229.6" y="268.6">and burrs:</text>
<text x="244.7" y="268.6">0.3mm</text>
<text x="360.5" y="267.3">Fax: 013 693 3781</text>
<text x="360.6" y="269.5">www.fluidsol.co.za</text>
<text x="360.7" y="265.2">Tel: 013 693 3777</text>
<text x="204.9" y="270.9">6 - 10</text>
<text x="204.9" y="273">10 - 30</text>
<text x="204.9" y="275.1">30 - 100</text>
<text x="223.3" y="275.1">0.5</text>
<text x="223.4" y="273">0.3</text>
<text x="223.4" y="270.9">0.2</text>
<text x="229.6" y="270.8">Surface finish:</text>
<text x="229.6" y="272.9">Screwthread:</text>
<text x="244.4" y="270.8">1,6 um</text>
<text x="244.7" y="272.9">6H 6g</text>
<text x="204.4" y="281.5">1000 - 3000&lt;</text>
<text x="205" y="277.3">100 - 300</text>
<text x="205" y="279.4">300 - 1000</text>
<text x="223.3" y="277.3">0.8</text>
<text x="223.3" y="279.4">1.2</text>
<text x="223.9" y="281.5">2.0</text>
<text x="379.3" y="281.4">COPYRIGHT:</text>
<text x="204.6" y="283.6">3000&lt;</text>
<text x="205.3" y="285.7">Angle</text>
<text x="223.6" y="283.6">2.0</text>
<text x="223.8" y="285.7">1</text>
<text x="379.3" y="283.5">This drawing is the property of IFS</text>
<text x="379.3" y="285.6">and may not be copied or carried over in</text>
<text x="379.3" y="287.7">full or any part there of to a third party</text>
<text x="379.3" y="289.9">without written permission of IFS.</text>
</g>
<text font-size=".4" fill="#0f0" x="415" y="5.6">Takkie-IFS</text>
</svg>
